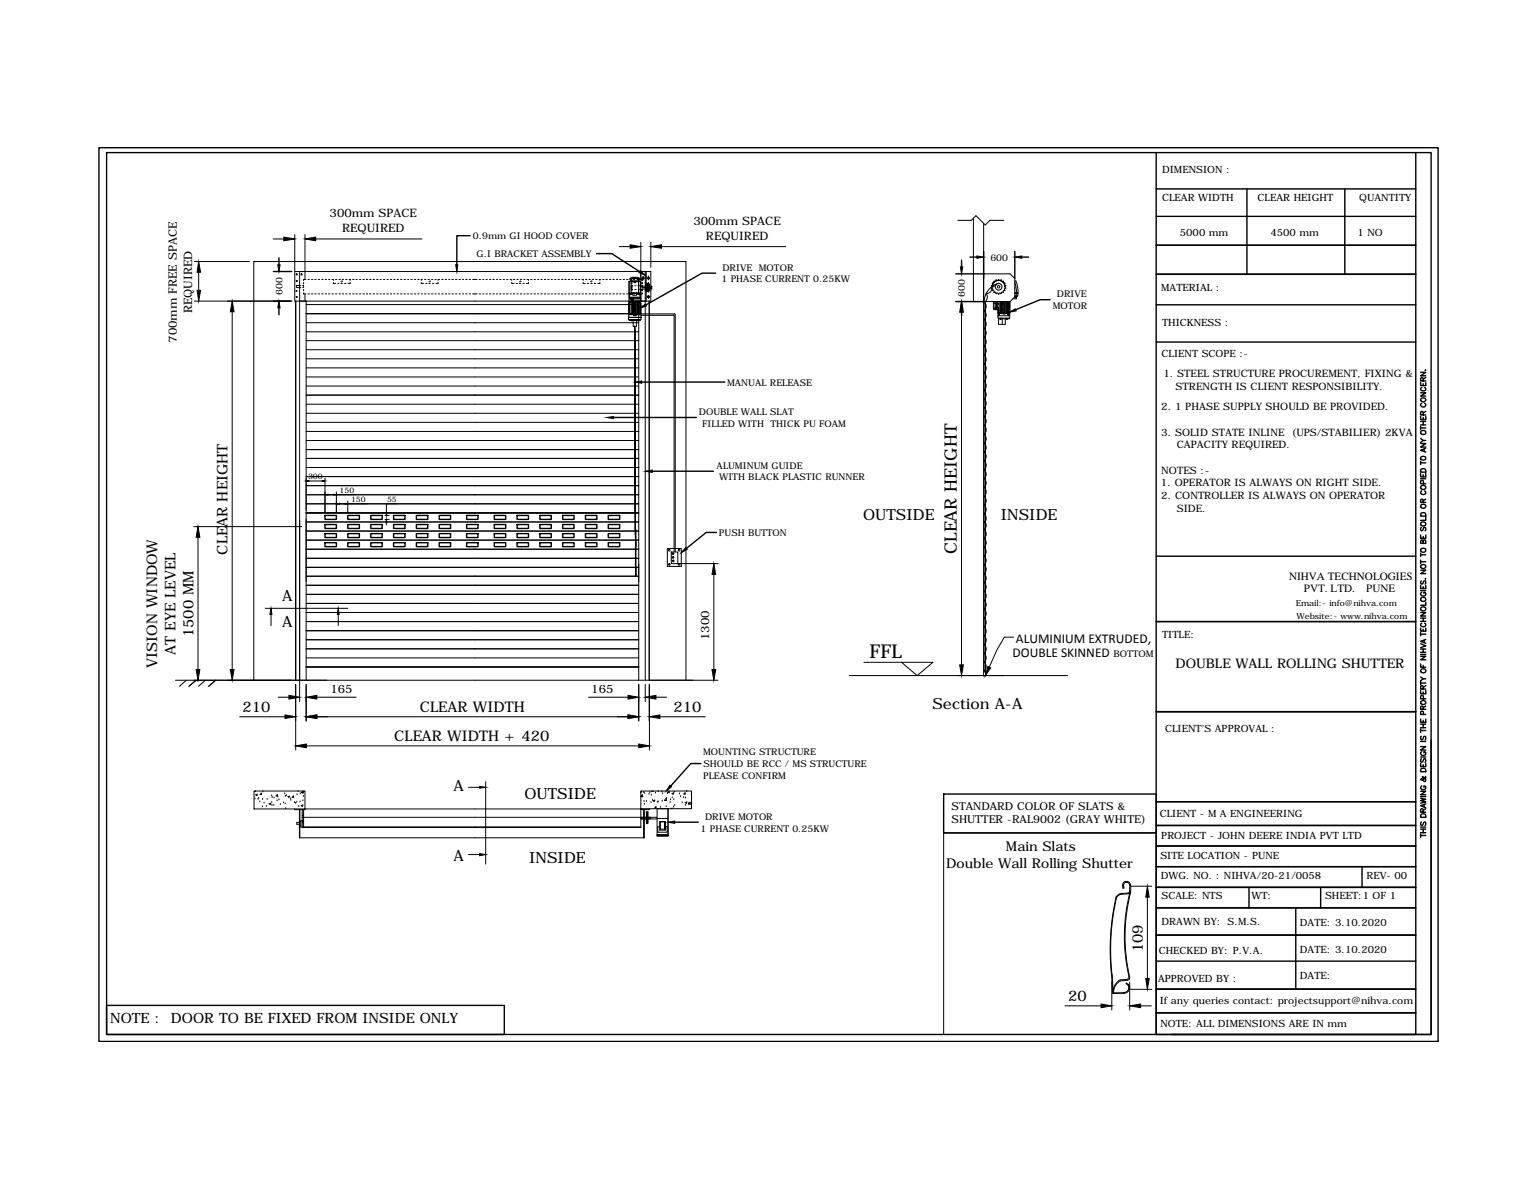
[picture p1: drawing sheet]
<svg xmlns="http://www.w3.org/2000/svg" width="279mm" height="216mm" viewBox="0 0 279 216" stroke-linecap="round" stroke-linejoin="round" font-family="sans-serif">
<!-- layer: 0 -->
<g fill="none" stroke="#000" stroke-width=".18">
<path d="M177.2 39.7v15.1M35.4 54.8h17.4M35.4 47.6h10M36.2 49.5v3.3M42.3 56.7v65.1M49.7 43.5h2M53.7 42.7v6.6M53.7 49.4h64.8v5.4h-64.8zM54 51.9h.5v.4h-.5zM54.5 49.4v78.2M54.5 52.3h.2M54.5 51.9h.2"/>
<path d="M55.1 52.3h.2M55.1 51.9h.2M55.3 51.4v.2M55.3 52v.3M55.3 52.6v.3M55.3 53.3v.2h.4M55.5 42.7v8.1M55.5 53.5v1.3M55.7 50.8h-.4v.2M55.7 54.8v68.9M55.7 55.4h60.6M55.7 57.1h60.6"/>
<path d="M55.7 58.7h60.6M56.1 50.8h.2M56.1 53.5h.2M56.7 50.8h.3M56.7 53.5h.3M57.3 50.8h.2M57.3 53.5h.2M57.5 43.5h19.3M57.9 50.8h.3M57.9 53.5h.3M58.6 50.8h.2M58.6 53.5h.2"/>
<path d="M59.2 50.8h.3M59.2 53.5h.3M59.8 50.8h.2M59.8 53.5h.2M60.4 50.8h.3v.2M60.4 53.5h.3M60.7 51.4v.1h.4M61.1 50.8h.2M61.1 53.5h.2M61.5 51.5h.2M61.7 50.8h.2M61.7 53.5h.2"/>
<path d="M62.1 51.2l.1 .1M62.1 51.5h.2M62.2 51.1l.1 .1M62.3 50.8h.2M62.3 53.5h.2M62.7 51.5h.3M62.9 50.8h.3M62.9 53.5h.3M63.6 50.8h.2M63.6 53.5h.2M63.7 51.4v.1h-.4M63.7 50.8v.2"/>
<path d="M64.2 50.8h.2M64.2 53.5h.2M64.8 50.8h.2M64.8 53.5h.2M65.4 50.8h.3M65.4 53.5h.3M66.1 50.8h.2M66.1 53.5h.2M66.7 50.8h.2M66.7 53.5h.2M67.3 50.8h.2M67.3 53.5h.2"/>
<path d="M67.9 50.8h.3M67.9 53.5h.3M68.6 50.8h.2M68.6 53.5h.2M69.2 50.8h.2M69.2 53.5h.2M69.8 50.8h.2M69.8 53.5h.2M70.4 50.8h.3M70.4 53.5h.3M71 50.8h.3M71 53.5h.3"/>
<path d="M71.7 50.8h.2M71.7 53.5h.2M72.3 50.8h.2M72.3 53.5h.2M72.9 50.8h.3M72.9 53.5h.3M73.5 50.8h.3M73.5 53.5h.3M74.2 50.8h.2M74.2 53.5h.2M74.8 50.8h.2M74.8 53.5h.2"/>
<path d="M75.4 50.8h.3M75.4 53.5h.3M76 50.8h.3M76 53.5h.3M76.7 51.4v.1h.4M76.7 53.5h.2M76.9 50.8h-.2v.2M77.3 50.8h.2M77.3 53.5h.2M77.5 51.5h.2M77.9 50.8h.3M77.9 53.5h.3"/>
<path d="M78.1 51.2l.1 .1M78.1 51.5h.2M78.2 51.1l.1 .1M78.5 50.8h.3M78.5 53.5h.3M78.7 51.5h.3M79.2 50.8h.2M79.2 53.5h.2M79.7 51.4v.1h-.4M79.7 50.8v.2M79.8 50.8h.2M79.8 53.5h.2"/>
<path d="M80.4 50.8h.3M80.4 53.5h.3M81 50.8h.3M81 53.5h.3M81.7 50.8h.2M81.7 53.5h.2M82.3 50.8h.2M82.3 53.5h.2M82.9 50.8h.3M82.9 53.5h.3M83.5 50.8h.3M83.5 53.5h.3"/>
<path d="M84.2 50.8h.2M84.2 53.5h.2M84.8 50.8h.2M84.8 53.5h.2M85.4 50.8h.3M85.4 53.5h.3M86 50.8h.8M86 53.5h.8M87.2 50.8h.3M87.2 53.5h.3M87.9 50.8h.2M87.9 53.5h.2"/>
<path d="M88.4 50.8h.3M88.4 53.5h.3M89.1 50.8h.2M89.1 53.5h.2M89.7 50.8h.3M89.7 53.5h.3M90.4 50.8h.2M90.4 53.5h.2M90.9 50.8h.3M90.9 53.5h.3M91.6 50.8h.2M91.6 53.5h.2"/>
<path d="M92.2 50.8h.3M92.2 53.5h.3M92.9 50.8h.2M92.9 53.5h.2M93.1 51.4v.1h.5M93.1 50.8v.2M93.4 50.8h.3M93.4 53.5h.3M94 51.5h.2M94.1 50.8h.2M94.1 53.5h.2M94.5 51.5h.3"/>
<path d="M94.6 51.2l.1 .1M94.7 50.8h.3M94.7 53.5h.3M94.8 51.1v.1M95.2 51.5h.2M95.3 50.8h.3M95.3 53.5h.3M95.9 50.8h.3v.2M95.9 53.5h.3M96.2 51.4v.1h-.4M96.6 50.8h.2M96.6 53.5h.2"/>
<path d="M97.2 50.8h.3M97.2 53.5h.3M97.8 50.8h.3M97.8 53.5h.3M98.4 50.8h.3M98.4 53.5h.3M99.1 50.8h.2M99.1 53.5h.2M99.7 50.8h.3M99.7 53.5h.3M100.3 50.8h.3M100.3 53.5h.3"/>
<path d="M100.9 50.8h.3M100.9 53.5h.3M101.6 50.8h.2M101.6 53.5h.2M102.2 50.8h.3M102.2 53.5h.3M102.8 50.8h.3M102.8 53.5h.3M103.4 50.8h.3M103.4 53.5h.3M104.1 50.8h.2M104.1 53.5h.2"/>
<path d="M104.7 50.8h.3M104.7 53.5h.3M105.3 50.8h.3M105.3 53.5h.3M105.9 50.8h.3M105.9 53.5h.3M106.1 50.8v.2M106.1 51.4v.1h.4M106.6 50.8h.2M106.6 53.5h.2M106.9 51.5h.3M107.2 50.8h.3"/>
<path d="M107.2 53.5h.3M107.5 51.2l.1 .1M107.5 51.5h.3M107.7 51.1l.1 .1M107.8 50.8h.2M107.8 53.5h.2M108.2 51.5h.2M108.4 50.8h.3M108.4 53.5h.3M109.1 50.8h.2M109.1 53.5h.2M109.2 50.8v.2"/>
<path d="M109.2 51.4v.1h-.4M109.7 50.8h.3M109.7 53.5h.3M110.3 50.8h.2M110.3 53.5h.2M110.9 50.8h.3M110.9 53.5h.3M111.6 50.8h.2M111.6 53.5h.2M112.2 50.8h.3M112.2 53.5h.3M112.7 44.9h2"/>
<path d="M112.8 50.8h.2M112.8 53.5h.2M113.4 50.8h.3M113.4 53.5h.3M114.1 50.8h.2M114.1 53.5h.2M114.4 57.2h2.3v1h-2.3v-.5h2.3h-2.3zM114.5 57.2h2.1M114.5 51.2v3h2.1v-3M114.5 58.2h2.1v.1h-2.1zM114.5 54.4v.5h2.1v-.1M114.5 54.8l.4 .1z"/>
<path d="M114.5 54.8l.1 .1zM114.5 51.2h2M114.5 51.2v2.1h2M114.5 53.7h.1M114.6 51.2h.8v.2M114.6 53.4h.1M114.6 53.7h.1M114.6 53.3l.2 .2-.2 .1M114.7 55.1v2M114.7 55.1h-.2v2l.2 .1M114.7 55l-.3 .1v2l.3 .1M114.7 54.9v2.3"/>
<path d="M114.7 53.5h.2M114.7 50.6l.3-.2h1.1l.3 .2v.2l-.4-.1h-.9l-.4 .1zM114.7 50.6v.2h.1M114.8 54.4h-.3v-.2h2.1v.2h-1.3M114.8 54.2h.5v.1h-.5zM114.8 54.2l.1 .1zM114.8 54.3h.5v.3h-.5zM114.8 54.8l.1 .1zM114.8 53.5h.4M114.8 54.3h.4zM114.9 58.3l.2 .1zM114.9 53.4h1.3"/>
<path d="M114.9 50.8v.3M114.9 54.3v.3M114.9 54.6h.3M114.9 54.8h1.3v.1h-1.3zM114.9 55h1.3v2.1h-1.3zM114.9 50.9v.1M114.9 51.4v.3M114.9 52.6v.3M114.9 53.3v.2M115 52.1h-.1l.1 .8M115 50.9v.1M115 51.4v.3"/>
<path d="M115 53.3v.2M115 52.6h.2M115.1 55l.1 2.1zM115.1 50.7l-.4 .1h.2M115.2 53.3h.7v.4h-.7zM115.2 52h-.2v.3M115.2 54.3v.3M115.2 58.3h.6v1.1h-.6zM115.2 54.2l.1 .1zM115.3 50.5l.1 .1zM115.3 50.8h.2M115.3 53.5h.2"/>
<path d="M115.4 57.2h.4v.2h-.4zM115.4 55v2.1zM115.4 57.2v.2zM115.4 50.4h.2v.3h-.2zM115.5 51.4h.2M115.5 55l.1 2.1zM115.5 52h.3M115.5 52.6h.3M115.6 50.5l.2 .1zM115.7 57.2l.1 .2zM115.7 55l.1 2.1zM115.9 53.5h.4"/>
<path d="M115.9 50.8h.3M115.9 53.5h.3M116 55v2.1zM116 58.3l.2 .1zM116 50.7l.4 .1M116.2 52h.2M116.2 52.6h.2M116.2 54.8l.4 .1zM116.2 54.8l.1 .1zM116.2 50.8v.3M116.3 54.8v68.9M116.3 50.8v.3h-1.5v-.3v.3"/>
<path d="M116.4 50.6l.1 .2h-.2M116.4 53.3l-.1 .2 .1 .1M116.4 55.1v2M116.4 55.1h.2v2l-.2 .1M116.4 55l.3 .1v2l-.3 .1M116.4 53.4h.1M116.4 53.7h.1M116.4 54.9v2.3M116.5 54.8l.1 .1zM116.5 51.2l.1 2.1M116.5 53.7l.1 .3h-2v-.3M116.5 51.2h.1"/>
<path d="M116.5 51.2h-.8h.5v2.2h-1.3v-2.2l1.3-.1-.5 .1v.2M116.6 50.8h.3v.2M116.6 54.4v.4M116.6 44.1v9.2M116.6 53.5v1.3M116.7 57.1h6.1M116.7 57.3h5.9M116.8 50.6h.5M116.8 52h.1v.3M116.8 50.8v.2M116.8 51.4v.2M116.8 52v.3"/>
<path d="M116.8 53.3v.2M116.9 53.3v.2h-.3M116.9 52.1h1.7v.5h-1.7v.3M116.9 51.4v.2M116.9 52.6h-.1v.3M116.9 52.3h.6M117.1 50.2v.7M117.4 49.4v74.3M117.5 50.4h.1M117.5 54.2h.1M117.6 49.4v5.4M117.7 50.6h.6"/>
<path d="M117.8 51.8h.5M117.8 52.9h.5M117.8 54h.5M118 50.2v.2M118 50.5v.1M118 50.7v.2M118 51.4v.2M118 51.7v.4M118 52.6v.6M118 53.7v.6M118.5 44.1v4.5M118.6 52.2h-.3v.2h.3"/>
<path d="M120.4 44.9h22.6M122.5 57.3l.2 .2v42.8M122.8 57.1l.1 .1v43.2M174.3 40.1h2.5l.8-.9 1.7 1.7 .9-.8h2.5M175 56.8v64.1M179 49.8h4.9l.8 .9v3.3l-.8 .8h-9.7M179 40.6v82.3h.4v-68.1M179.1 54.9a1.04 1.04 0 0 1 0 1.6 1.02 1.02 0 0 1 0 1.6M179.1 58.1a1.04 1.04 0 0 1 0 1.6 1.02 1.02 0 0 1 0 1.7 1.02 1.02 0 0 1 0 1.6M179.1 54.9v67.3M179.2 55h.1M179.5 53.4a1.04 1.04 0 0 1-.4 1.6"/>
<path d="M180.5 52.4l.2 .2-.1 .2M180.5 51.9l.2 .3-.2 .2M180.5 52.2a1.04 1.04 0 0 1-1 1.2M180.6 52.9h.3v.2M180.8 56h.3M180.8 55.1h.3M180.9 51.2v.2l-.3 .1 .1 .3-.2 .1M180.9 53.2l.3-.1 .1 .3M180.9 51.1h.1M181.1 54.9h-.3v1.3h.3M181.1 54.8v1.5h.7M181.3 50.9l-.1 .3-.3-.1"/>
<path d="M181.3 54.8v1.5M181.3 53.4h.1M181.3 50.9h.1M181.3 53.4l.3-.1 .1 .2M181.4 51.6a1.04 1.04 0 0 1-.9 .6M181.5 54.8v.3M181.5 55.6v.2M181.5 56.2v.1M181.7 57.4h2.1M181.7 57h2.1M181.7 50.8l-.1 .2-.3-.1M181.7 57h.2v.1h-.2z"/>
<path d="M181.7 56.3v.5l.2 .1M181.7 56.9v.1M181.8 53.5h.1M181.8 57.9v1.1h1.2v-1M181.8 50.9h.1M181.8 51.5a3.6 3.6 0 0 0-2.7 3.4M181.8 56.3l.1 .5M181.8 50.8l.2 .2 .2-.1M181.8 57.1l.1 .1zM181.8 57.2l.1 .1zM181.9 54.8v2.2l-.3-.2v-.5M182 58l.3 .1z"/>
<path d="M182.1 54.8v2.2M182.2 53.4l-.2-.1-.2 .2M182.2 58h.1M182.2 54.8v2.2M182.2 50.9h.1M182.3 53.4h-.1M182.3 50.9l.1 .3 .2-.1M182.3 54.8v2.2M182.4 58v1M182.5 54.8v.5M182.5 55.4v.9M182.5 56.4v.6"/>
<path d="M182.6 54.8v.5M182.6 55.4v.9M182.6 56.4v.6M182.6 57h.3v.1h-.3zM182.6 51.2h.1M182.7 51.2l-.1 .2 .3 .1-.1 .3 .3 .1M182.7 54.8v2.2M182.8 54.8v2.2M182.9 54.8v2.2M182.9 52.9h-.3v.3l-.2-.1-.1 .3M182.9 52.8v.1M182.9 52.2a1.16 1.16 0 0 0-1.1-1.2 1.16 1.16 0 0 0-1.2 1.2"/>
<path d="M183.1 51.9l-.2 .3 .2 .2M183.1 52.4l-.3 .2 .1 .2M183.1 54.8v2M183.1 56.9v.1M183.2 58l.2 .1zM183.3 54.8v2.2M183.4 57h.3v.1h-.3zM183.4 57.1l.3 .1zM183.5 57.2l.1 .1zM183.5 54.8v2.2M183.6 55v1.8M183.6 54.9l.1 .1v1.8l-.1 .1"/>
<path d="M183.6 54.8v2.2l.2-.2v-1.9l-.2-.1M183.7 57.9v.1h-1.9M183.8 54.8v3.1h-2.1v-.9M184.6 54.1h.4v.2h-.6M184.7 51.4l.2 .7 .1 1.1M184.7 53.2h.6v.2h-.6M184.7 51.1h.2M184.9 51.1l.4 1.3v.8M185 53.9v.2M185 53.4l-.1 .4M185.1 53.8l-.4 .1M185.3 53.4l-.1 .4h-.5"/>
<path d="M55.7 78.5h60.6M55.7 76.8h60.6M55.7 75.2h60.6M55.7 73.5h60.6M55.7 71.9h60.6M55.7 70.2h60.6M55.7 68.6h60.6M55.7 66.9h60.6M55.7 65.3h60.6M55.7 63.6h60.6M55.7 62h60.6M55.7 60.4h60.6"/>
<path d="M179.1 62.9a1.04 1.04 0 0 1 0 1.7 1.02 1.02 0 0 1 0 1.6 1.02 1.02 0 0 1 0 1.6M179.1 67.8a1.04 1.04 0 0 1 0 1.6M179.1 69.3a1.04 1.04 0 0 1 0 1.7M179.1 71a1.04 1.04 0 0 1 0 1.6 1.02 1.02 0 0 1 0 1.6 1.02 1.02 0 0 1 0 1.6M179.1 75.8a1.04 1.04 0 0 1 0 1.6 1.02 1.02 0 0 1 0 1.6 1.02 1.02 0 0 1 0 1.6M35.3 95.8h19.6M36 97.7v24.1M55.7 80.1h60.6M55.7 99.9h60.6M55.7 98.2h60.6M55.7 96.6h60.6M55.7 94.9h60.6"/>
<path d="M55.7 93.3h60.6M55.7 91.6h60.6M55.7 90h60.6M55.7 88.3h60.6M55.7 86.7h60.6M55.7 85h60.6M55.7 83.4h60.6M55.7 81.8h60.6M56.2 87.5h2.4M59.2 87v6.2M61.2 89.5v3.7M63.3 91.1v2.1"/>
<path d="M70.1 94.5h.7M70.1 93.8h.7M70.3 95v.5M72.2 91.6h-1.9v1.6M115.6 94.8h.1M115.6 96.3l.1 .1M115.7 94.8h.1M115.7 96.4h.1M115.7 97.6h.1M115.7 96.3v.1M115.7 97.5v.1M115.7 98.7h.1"/>
<path d="M115.7 99.3h.1M121.5 99.8h2.5v3.2h-2.5zM179.1 94.7a1.04 1.04 0 0 1 0 1.7M179.1 96.3a1.04 1.04 0 0 1 0 1.6 1.02 1.02 0 0 1 0 1.6 1.02 1.02 0 0 1 0 1.6M179.1 80.6a1.04 1.04 0 0 1 0 1.6 1.02 1.02 0 0 1 0 1.6 1.02 1.02 0 0 1 0 1.6M179.1 85.4a1.04 1.04 0 0 1 0 1.7 1.02 1.02 0 0 1 0 1.6 1.02 1.02 0 0 1 0 1.6M179.1 90.3a1.04 1.04 0 0 1 0 1.6 1.02 1.02 0 0 1 0 1.6 1.02 1.02 0 0 1 0 1.6M48.3 110.6h15M49.3 111.7v2.1M55.7 119.7h60.6M55.7 118h60.6M55.7 116.4h60.6"/>
<path d="M55.7 114.7h60.6M55.7 113.1h60.6M55.7 111.4h60.6M55.7 109.8h60.6M55.7 108.1h60.6M55.7 106.5h60.6M55.7 104.8h60.6M55.7 103.2h60.6M55.7 101.5h60.6M61.6 111.7v2.1M122.2 100.4h1.2v2.1h-1.2zM123.6 102.5h7.1"/>
<path d="M129.9 104.5v17.3M179.1 101.1a1.04 1.04 0 0 1 0 1.7 1.02 1.02 0 0 1 0 1.6M179.1 104.4a1.04 1.04 0 0 1 0 1.6 1.02 1.02 0 0 1 0 1.6 1.02 1.02 0 0 1 0 1.6M179.1 109.2a1.04 1.04 0 0 1 0 1.6 1.02 1.02 0 0 1 0 1.6 1.02 1.02 0 0 1 0 1.6M179.1 114a1.04 1.04 0 0 1 0 1.6 1.02 1.02 0 0 1 0 1.6 1.02 1.02 0 0 1 0 1.6M179.1 118.8a1.04 1.04 0 0 1 0 1.7 1.02 1.02 0 0 1 0 1.6M184.5 115.9h-1.7l-1.3 2.3-1.4 3.2M31.9 123.7h98.8M33.9 123.7l-1.2 1.1M35.7 123.7l-1.3 1.1M37.4 123.7l-1.3 1.1M39.3 123.7l-1.3 1.1"/>
<path d="M43.6 130.4h8.3M46.2 123.7v-76.1h78.7v76.1M50.6 126.8h2M53.8 124.5v11.9M55.7 124.5v6.6M55.7 121.3h60.6M55.8 135.7h60.5M57.7 126.8h7.1M57.7 130.4h56.6M107.1 126.8h7.2M116.3 124.5v6.6M117.4 124.5v3.1"/>
<path d="M118.2 124.5v6.6M118.2 124.5v11.9M119.4 126.8h1.9M120.1 130.4h8.3M154.6 122.9h39.7M157.2 120.5h12.6l-2.9 2.4-2.8-2.4M179 122.2h.4M46.2 143.9h9.3v3.2h-9.3zM46.4 145.3h.1M46.5 144h.1M46.5 144.6l.3-.1v.2zM47 145.4h.1"/>
<path d="M47.1 145.2h.1M47.3 145.9h.1M47.6 144.3v.2h-.3zM47.8 146.8h.1M47.8 145.4h.1M47.9 144h.1M48.1 146.1h.1M48.5 146.7h.1M48.6 145.4h.1M49 146.2l.3-.1-.1 .2zM49.5 146h.1M49.5 144.8h.1"/>
<path d="M49.5 146.5h.1M49.5 145.1h.1M49.8 146.5h.1M49.9 145.1h.1M50.4 145.7h.1M50.5 144.5v.3h-.2zM50.6 144.9h.1M50.8 145.5h.1M51 146.3h.1M51.6 146h.1M51.8 144.4h.1M51.9 146.2h.1"/>
<path d="M52 144.9h.1M52 147.1h.1M52.1 144.7h.1M52.4 144.9l.3-.1-.1 .2zM52.8 145.3h.1M52.9 145.6h.1M53.4 144.8v.2h-.2zM53.6 146h.1M53.6 147.1v.2h1.9v-.2h61.1M53.8 146.1h.1M54 145.9h.1M54.1 144.6h.1"/>
<path d="M54.2 144h.1M54.4 146.7h.1M54.5 147.3v5.1M54.5 149.6h-.5v.3h.5M54.5 149.5h.3M54.5 150.1h.3M54.6 147.3v5.1h62.7v-5.1M54.6 145.9h.1M54.7 144.4h.1M54.8 146.5l.3-.1-.1 .3zM54.9 144.2l.3-.3v.4zM55 148.4h.3"/>
<path d="M55 148.7h61.6M55 149.7h.3M55 149.4h.3M55.1 150.5h.1M55.1 145.7h.1M55.2 144.9h.1M55.3 147.3v3.2M55.3 149.3h-.5v1.1h.2M55.3 150.4h61.3M85.3 143.2h2M85.3 155.4h2M88.4 142.2v15"/>
<path d="M116.6 143.9h9.3v3.2h-9.3zM116.6 147.1v3.4h-61.6v-3.2M116.6 144.9l.3-.3 .1 .3h-.4M116.6 144l.2-.1-.1 .2M116.6 144.1l.1 .1M117.2 144.1h.1M117.2 147.3v5.1M117.2 145.8h.1M117.3 144.3h.1M117.3 146.3h.1M117.7 147.8v1.2h-1.1v-.3h1.1v1.1h.2v-1.1h.5v.3h-.5v-1.2M117.7 147.8h.1"/>
<path d="M117.7 145.8h.1M117.7 149.3h.2M117.7 149.7h.2M117.7 147.9h.2M117.7 148.1h.2M117.7 148.3h.2M117.7 148.4h.2M117.7 148.6h.2M117.7 148.7h.2M117.7 148.9h.2M117.7 149h.2M117.7 149.2h.2"/>
<path d="M117.7 149.4h.2M117.7 149.5h.2M117.7 148h.2M117.7 148.2h.2M117.7 148.8h.2M117.7 149.1h.2M117.7 149.6h.2M117.7 147.8h.2M117.9 147.8h.1M118.1 144.5h.1M118.2 147.1v.2h-1.6M118.3 144.2h.1"/>
<path d="M118.5 146h.1M118.5 144.6h.1M118.6 143.9h.3M118.8 145.6h.1M118.9 145.7l.3-.2-.1 .3zM119.3 144.3h.1M119.4 146.7v.3h-.2zM119.6 148.7h-2.8v.3h2.8M119.6 147.1h2M119.6 145.9h.1M119.8 144h.1M119.8 145.9h.1"/>
<path d="M120.2 146.8h.1M120.5 144h.1M120.5 145.7h.1M120.6 144.4h.1M121.3 146.7h.1M121.3 145.2v.4h-.3zM121.3 145.2h.1M121.5 144.3h.1M121.8 143.9v.3h-.2zM122 146h.1M122.1 145.5h.1M122.3 147l-.1 .1"/>
<path d="M122.3 147v.1M122.3 144.3l.3-.1-.1 .3zM122.4 145.1h.1M122.6 146.8h.1M122.7 145.4h.1M122.7 144.1h.1M122.8 146.5h.1M123.7 144.4h.1M123.9 144.9h.1M124.2 146h.1M124.4 145.1h.1M124.7 144.2v.2h-.2z"/>
<path d="M124.7 146.5h.1M124.7 146l.3-.1-.1 .2zM124.8 145.1h.1M125 144h.1M125.3 146.2l.3-.3 .1 .4zM125.4 146.2h.1M125.8 144.5h.1M210.5 151.3v36.9h-38.7v-36.7h38.7M202.3 177.3l.2 3.4h2M202.4 178.6v5.1M202.5 177.3l.1 3.3h1.9M203.2 163.2a41.7 41.7 0 0 0-.8 14.1"/>
<path d="M203.9 178.2a2.9 2.9 0 0 0-1.3 1.9M203.9 178.4a2.22 2.22 0 0 0-1.2 2.2M204.1 162.6l-.5 .2-.3 .4M204.4 161.2v.3M204.5 161.2l.1 .3M204.6 161.4l-.1 .2-.1-.1M204.9 178.9l.1-.1 .5 .4M205 178.9l.4 .3M205.1 178.2h-1.2M205.2 162.5l-1.4 .1-.7 .6a43 43 0 0 0-.8 14M205.4 179.2a.91 .91 0 0 1-.9 1.3M205.5 177.6a.44 .44 0 0 1-.4 .5"/>
<path d="M205.5 179.2a1.04 1.04 0 0 1-1 1.5M205.6 161.1a.57 .57 0 0 0-.6-.6 .57 .57 0 0 0-.5 .7M205.6 178.6v5.1M205.7 161.1l-.1 1.1-.4 .3M205.7 162.3a32.1 32.1 0 0 0-.2 15.3M205.7 179.9h3.9M205.8 161.1a.74 .74 0 0 0-.8-.8 .74 .74 0 0 0-.7 .9M205.8 162.3l-.2 .2-1.6 .2M205.8 161.1v1.2a33.5 33.5 0 0 0-.2 15.6l-.4 .4-1.3 .1M205.8 161.2h3.8M208.8 163.2v14.8M193.9 183h6.5"/>
<path d="M207.6 183h2"/>
<circle cx="54" cy="52.9" r=".11"/>
<circle cx="54" cy="49.9" r=".11"/>
<circle cx="54" cy="54" r=".11"/>
<circle cx="54" cy="51.1" r=".11"/>
<circle cx="54.9" cy="49.9" r=".11"/>
<circle cx="114.6" cy="53.5" r=".06"/>
<circle cx="114.6" cy="53.5" r=".11"/>
<circle cx="115.5" cy="50.6" r=".06"/>
<circle cx="115.6" cy="51.3" r=".06"/>
<circle cx="115.6" cy="51.3" r=".02"/>
<circle cx="116.4" cy="53.5" r=".06"/>
<circle cx="116.4" cy="53.5" r=".11"/>
<circle cx="117" cy="50.6" r=".19"/>
<circle cx="118" cy="50.6" r=".19"/>
<circle cx="118" cy="51.7" r=".19"/>
<circle cx="118" cy="52.8" r=".19"/>
<circle cx="118" cy="54" r=".19"/>
<circle cx="181.5" cy="55.3" r=".19"/>
<circle cx="181.5" cy="56" r=".19"/>
<circle cx="181.5" cy="55.3" r=".23"/>
<circle cx="181.5" cy="56" r=".23"/>
<circle cx="181.8" cy="52.2" r=".61"/>
<circle cx="181.8" cy="52.2" r=".23"/>
<circle cx="182.5" cy="55.3" r=".06"/>
<circle cx="182.5" cy="56.4" r=".06"/>
<circle cx="183.1" cy="56.9" r=".06"/>
<circle cx="121.8" cy="100.1" r=".15"/>
<circle cx="121.8" cy="102.7" r=".15"/>
<circle cx="122.5" cy="100.7" r=".15"/>
<circle cx="122.5" cy="101.4" r=".15"/>
<circle cx="122.5" cy="102" r=".15"/>
<circle cx="123.6" cy="102.7" r=".15"/>
<circle cx="123.6" cy="100.1" r=".15"/>
</g>
<g fill="#000" stroke="#000" stroke-width=".18">
<path d="M35.9 52.8h.6l-.3 2zM36.2 47.6l.3 1.9h-.6zM42.3 54.8l.3 1.9h-.7zM50.8 54.8l.2 1.2h-.4zM50.6 48.2h.4l-.2 1.2zM51.7 43.1l2 .4-2 .3zM55.5 43.5l2-.4v.7zM82.9 48.2h.4l-.1 1.2zM114.7 44.5l1.9 .4-1.9 .3zM116.5 49.2l.9 .9-1.1-.5zM116.4 56.1l1-.8 .3 .4zM118.5 44.9l1.9-.4v.7z"/>
<path d="M175 54.8l.4 2h-.7zM174.8 48.5h.4l-.2 1.3zM175 54.8l.2 1.3h-.4zM177.8 46.6l1.2 .2-1.2 .2zM183.7 56.8l1.1-.6 .2 .3zM184.7 46.8l1.3-.2v.4zM110.4 75.9l1.3-.1v.3zM115.6 69.5l1.2-.2v.4zM36 95.8l.4 1.9h-.7zM55.7 87.5l.5-.1v.2zM58.6 87.4l.6 .1-.6 .1zM59.2 90l.5-.1v.2z"/>
<path d="M60.7 89.9l.5 .1-.5 .1zM61.2 91.6h.6v.1zM62.8 91.6h.5l-.5 .1zM70.3 94.5l.1 .5h-.2zM70.2 93.2h.2l-.1 .6zM117.4 85.7l1.3-.2v.4zM124.9 99.6l.2 .3-1.1 .6zM49.3 110.6l.2 1.1h-.4zM61.6 110.6l.1 1.1h-.3zM129.9 102.5l.4 2h-.7zM35.7 121.8h.7l-.4 1.9zM41.9 121.8h.7l-.3 1.9z"/>
<path d="M51.9 130l1.9 .4-1.9 .3zM52.6 126.5l1.9 .3-1.9 .4zM53.8 135.7l2-.4v.7zM55.7 126.8l2-.3v.7zM55.7 130.4l2-.4v.7zM114.3 130l2 .4-2 .3zM114.3 126.5l2 .3-2 .4zM116.3 135.3l1.9 .4-1.9 .3zM117.4 126.8l2-.3v.7zM118.2 130.4l1.9-.4v.7zM129.6 121.8h.7l-.4 1.9zM174.7 120.9h.7l-.4 2z"/>
<path d="M179.8 121.2l.5 .3-.9 1.4zM87.3 143l1.1 .2-1.1 .2zM87.3 155.3l1.1 .1-1.1 .2zM121.9 142.8l.3 .3-.9 .8zM121.6 149.5l1.2-.2v.5zM208.8 161.2l.4 2h-.7zM208.5 178h.7l-.4 1.9zM200.4 182.6l2 .4-2 .3zM205.6 183l2-.4v.7z"/>
</g>
<!-- layer: WALL -->
<path d="M119.6 147.1v4.9M119.6 152h2M119.6 151.9h2M119.6 151.8h2M119.6 148.9h2M120.1 149.4h1v1.6h-1zM120.2 149.5h.8v1.3h-.8zM121.1 150.4h.3v1h-1.7v-1h.4M121.1 149.4v1.6M121.6 147.1v4.9h-2h2z" fill="none" stroke="#000" stroke-width=".18"/>
<!-- layer: 0 -->
<g fill="none" stroke="#000" stroke-width=".25">
<path d="M18 26.9h243.8v162.5h-243.8zM19.4 27.8h241.1v160.4h-241.1zM210.5 27.8v160.4h47.2v-160.4M210.5 34.4h47.2M210.5 39.4h47.2M227 34.4v15.5M244.8 34.4v15.5M49.8 54.8h3.3M49.8 49.4h3.3M50.8 46.9v1.3M50.8 56v1.3M53.8 54.8v68.9"/>
<path d="M85.6 42.9h-2.4v5.3M108.6 46.1h2.8l5 3.3M117.4 52.3h.9M117.6 52.9h.2M117.6 51.7h.1M117.6 51.5h.1v1.6h-.1zM117.6 51.6h.1M117.6 51.8h.1M117.6 52.8h.1M117.6 53h.1M117.6 52.1h.6M117.6 52.6h.6"/>
<path d="M117.7 51.7h.1M117.7 52h.5v.6h-.5M117.7 51.7h.3v1.2h-.3M118.2 54.8v68.9M130.3 49.7h-2.5l-10.3 5.8M174 49.8h5.2M174 54.8h5.2M175 47.3v1.2M175 56.1v1.2M176.5 46.8h1.3M179 45.7v4.9M184.7 45.7v4.9"/>
<path d="M186 46.8h1.2M191.1 54.5h-1.8l-4.4 1.8M210.5 44.6h47.2M210.5 55.4h47.2M257.7 49.9h-47.2h47.2M111.7 75.9h15.1M116.8 69.5h15.1M210.5 62.2h47.2M258.6 75.7v.6h.9v-.6M258.6 71.4h.9l-.9 .6h.9M258.6 69.6v.5h.9v-.5M258.6 67.7h.9l-.9 .7h.9"/>
<path d="M258.6 77.5v.6M258.6 79.7l.5 .4M258.6 77.8h.9M258.6 77.3h.9M258.6 76.7h.9M258.7 72.5a.45 .45 0 0 1 .6-.1 .45 .45 0 0 1 .2 .5 .44 .44 0 0 1-.6 .2 .44 .44 0 0 1-.2-.6zM258.8 73.3a.39 .39 0 0 0-.2 .6 .39 .39 0 0 0 .6 .1 .35 .35 0 0 0 .3-.3 .35 .35 0 0 0-.2-.4M258.8 70.5a.33 .33 0 0 0-.2 .4 .33 .33 0 0 0 .4 .2h.2a.33 .33 0 0 0 .3-.3 .33 .33 0 0 0-.2-.3M259.1 75.5l-.1-.6h-.3l-.1 .6h.9M259.1 69.3l-.1-.5-.2-.1-.2 .2v.4h.9M259.1 69.8v.3M259.1 75.9v.4"/>
<path d="M259.1 76.7v.6M259.4 67.3h.1M259.5 74.8l-.4 .3M259.5 68.7l-.4 .3M55.7 93.3h60.6M59.2 93.8h2v.7h-2zM59.2 95.4h2v.7h-2zM59.2 97.1h2v.7h-2zM59.2 98.7h2v.7h-2zM63.3 93.8h2.1v.7h-2.1zM63.3 95.4h2.1v.7h-2.1zM63.3 97.1h2.1v.7h-2.1z"/>
<path d="M63.3 98.7h2.1v.7h-2.1zM67.5 93.8h2.1v.7h-2.1zM67.5 95.4h2.1v.7h-2.1zM67.5 97.1h2.1v.7h-2.1zM67.5 98.7h2.1v.7h-2.1zM71.6 93.8h2.1v.7h-2.1zM71.6 95.4h2.1v.7h-2.1zM71.6 97.1h2.1v.7h-2.1zM71.6 98.7h2.1v.7h-2.1zM75.8 93.8h2.1v.7h-2.1zM75.8 95.4h2.1v.7h-2.1zM75.8 97.1h2.1v.7h-2.1z"/>
<path d="M75.8 98.7h2.1v.7h-2.1zM79.9 93.8h2.1v.7h-2.1zM79.9 95.4h2.1v.7h-2.1zM79.9 97.1h2.1v.7h-2.1zM79.9 98.7h2.1v.7h-2.1zM84.9 93.8h2.1v.7h-2.1zM84.9 95.4h2.1v.7h-2.1zM84.9 97.1h2.1v.7h-2.1zM84.9 98.7h2.1v.7h-2.1zM90 93.8h2v.7h-2zM90 95.4h2v.7h-2zM90 97.1h2v.7h-2z"/>
<path d="M90 98.7h2v.7h-2zM94.1 93.8h2.1v.7h-2.1zM94.1 95.4h2.1v.7h-2.1zM94.1 97.1h2.1v.7h-2.1zM94.1 98.7h2.1v.7h-2.1zM98.3 93.8h2v.7h-2zM98.3 95.4h2v.7h-2zM98.3 97.1h2v.7h-2zM98.3 98.7h2v.7h-2zM102.4 93.8h2.1v.7h-2.1zM102.4 95.4h2.1v.7h-2.1zM102.4 97.1h2.1v.7h-2.1z"/>
<path d="M102.4 98.7h2.1v.7h-2.1zM106.6 93.8h2v.7h-2zM106.6 95.4h2v.7h-2zM106.6 97.1h2v.7h-2zM106.6 98.7h2v.7h-2zM110.7 93.8h2.1v.7h-2.1zM110.7 95.4h2.1v.7h-2.1zM110.7 97.1h2.1v.7h-2.1zM110.7 98.7h2.1v.7h-2.1zM118.7 85.7h11.2M130.4 96.8h-1.9l-3.5 2.9M258.6 97.3v.6h.9v-.6"/>
<path d="M258.6 86.1v.6h.9v-.6M258.6 80.7h.9l-.9 .6h.9M258.6 83.9v.6M258.6 87.1h.9M258.6 84.2h.9M258.6 93.4a.51 .51 0 0 1 .7-.1 .51 .51 0 0 1 .2 .6h-.9zM258.6 85.4a.53 .53 0 0 1 .9 .1v.4h-.9zM258.7 95.9l-.1 .3 .1 .3h.3l.3-.6 .2 .3-.1 .3M258.7 83.1a.45 .45 0 0 1 .6-.1 .45 .45 0 0 1 .2 .5 .44 .44 0 0 1-.6 .2 .44 .44 0 0 1-.2-.6zM258.8 89.3a.39 .39 0 0 0-.2 .5 .39 .39 0 0 0 .6 .1 .35 .35 0 0 0 .3-.2 .35 .35 0 0 0-.2-.4M259.1 98.5l.1-.3 .3 .3v.3h-.9v-.3l.2-.3 .2 .1 .1 .5M259.1 91.4l-.1-.5-.3-.1-.1 .6h.9"/>
<path d="M259.1 86.3v.4M259.1 97.6v.3M259.1 88v-.6h-.4l-.1 .6h.9M259.2 81.7v.4M259.5 94.1v.5h-.9M259.5 81.5l-.9 .4 .9 .3M259.5 80.1h-.4l-.5 .4M259.5 90.8l-.4 .3M210.5 113.1h47.2M210.5 101.2h47.2M258.6 119.4h.9l-.9 .6h.9M258.6 117.1l.9 .4-.9 .3"/>
<path d="M258.6 114.2v.6h.9v-.6M258.6 111.4h.9l-.9 .6h.9M258.6 106.5v.5h.9v-.5M258.6 103.7h.9l-.9 .6h.9M258.6 100.6v.6M258.6 101.9v.6M258.6 115v.6M258.6 119h.9M258.6 118.6h.9M258.6 118.1h.9M258.6 115.3h.9M258.6 113h.9"/>
<path d="M258.6 112.4h.9M258.6 107.4h.9M258.6 102.2h.9M258.6 100.9h.9M258.7 105.6l-.1 .3 .1 .3h.3l.3-.6 .2 .3-.1 .3M258.8 113.4a.33 .33 0 0 0-.2 .4 .33 .33 0 0 0 .4 .2h.2a.33 .33 0 0 0 .3-.3 .33 .33 0 0 0-.2-.3M258.8 107.7l-.1 .1a.41 .41 0 0 0 .4 .6 .41 .41 0 0 0 .3-.6l-.2-.1v.2M259.1 106.7v.3M259.1 112.4v.6M259.1 114.5v.3M259.1 118.1v.5M259.2 116.4v.5"/>
<path d="M259.4 105.3h.1M259.5 116.3l-.9 .4 .9 .3M259.5 109.5v.6h-.9M55.7 121.3h60.6M127.6 138.9h-1.9l-3.6 4M257.7 129.4h-47.2h47.2M258.6 138.8v.6h.9v-.6M258.6 135.8h.9l-.9 .6h.9M258.6 130.8v.6h.9v-.6M258.6 125.6v.6h.9v-.6M258.6 120.8v.6h.9M258.6 123.9v.6"/>
<path d="M258.6 132.6v.6M258.6 137.7h.9M258.6 134.9h.9M258.6 132.9h.9M258.6 132.4h.9M258.6 131.7h.9M258.6 124.2h.9M258.6 123.1l.5 .4M258.7 139.8a.51 .51 0 0 1 .6 0 .51 .51 0 0 1 .2 .6h-.9zM258.7 138l-.1 .2 .1 .4 .3-.1 .3-.5 .2 .2-.1 .4M258.7 133.9l-.1 .2 .1 .5 .3-.1 .3-.6 .2 .2-.1 .5M258.7 127.5a.41 .41 0 0 1 .6 0 .41 .41 0 0 1 0 .6 .41 .41 0 0 1-.5 0 .41 .41 0 0 1-.1-.6z"/>
<path d="M258.8 136.7a.39 .39 0 0 0-.2 .6 .39 .39 0 0 0 .6 .1 .34 .34 0 0 0 .3-.3 .34 .34 0 0 0-.3-.4v.2M259.1 129l-.1-.5h-.3l-.1 .5h.9M259.1 125.3l-.1-.5-.3-.1-.1 .6h.9M259.1 121v.4M259.1 125.8v.4M259.1 131v.4M259.1 131.7v.7M259.1 139.1v.3M259.1 129.9v-.5h-.4l-.1 .5h.9M259.1 127.1l-.1-.6h-.3l-.1 .6h.9M259.5 123.5h-.4l-.5 .3M259.5 128.4l-.4 .3"/>
<path d="M259.5 124.7l-.4 .3M260.5 134.6v53.6h-47.3M122.8 149.5h4.3M171.8 144.4h38.7v7.1h-38.7zM210.5 145.8h47.2M210.5 150.1h47.2M210.5 153.9h47.2M210.5 157.6h47.2M247.9 157.6v3.8M258.6 145.2l.9 .2-.9 .2 .9 .3-.9 .2M258.6 143.9h.9l-.9 .7h.9M258.6 152h.9"/>
<path d="M258.6 151.7v.6M258.6 151.5h.9M258.6 150.8h.9M258.6 150.4h.9M258.6 144.9h.9M258.6 148.2a.53 .53 0 0 1 .9 .1v.4h-.9zM258.7 149.5l-.1 .3 .1 .3h.3l.3-.6 .2 .3-.1 .3M258.8 142.9a.39 .39 0 0 0-.2 .6 .39 .39 0 0 0 .6 .1 .34 .34 0 0 0 .3-.3 .34 .34 0 0 0-.3-.4v.3M259 141.3h-.1a.55 .55 0 0 1 .5 .8h-.2l-.4-.5-.2 .2 .1 .1 .3-.1 .5-.3-.1-.2M259.1 147.7l-.1-.5-.3-.1-.1 .6h.9M259.1 150.8v.7M259.2 146.3v.5"/>
<path d="M259.5 146.2l-.9 .3 .9 .4M259.5 147.1l-.4 .3M210.5 165.1h47.2M210.5 170.1h47.2M210.5 179.9h47.2M210.5 174.8h47.2M227.3 161.4v3.7M235.9 165.1v14.8M240.4 161.4v3.7M257.7 161.4h-47.2h47.2M19.4 182.9h72.4v5.3h-72.4zM210.5 184.2h47.2"/>
<circle cx="259" cy="78.7" r=".44"/>
<circle cx="259" cy="95.3" r=".44"/>
<circle cx="259" cy="88.7" r=".44"/>
<circle cx="259" cy="92.1" r=".43"/>
<circle cx="259" cy="110.8" r=".44"/>
<circle cx="259" cy="109" r=".44"/>
<circle cx="259" cy="103" r=".43"/>
<circle cx="259" cy="100.1" r=".43"/>
<circle cx="259" cy="122" r=".44"/>
</g>
<!-- layer: labeling -->
<g fill="none" stroke="#000" stroke-width=".18">
<path d="M115.5 59.5h.1M115.5 59.7h.1M115.5 59.8h.1M115.5 59.4v.4M115.5 60v.1M115.5 59.5v.2M115.5 59.7v.1M115.5 60h.1M115.5 59.4v.1M115.5 59.8l.1 12.4M115.5 59.9v.1M115.5 60.6v.1"/>
<path d="M115.5 61.2v.1M115.5 61.8v.1M115.5 62.1l.1 .2zM115.5 62.3v.2zM115.5 62.7l.1 .2zM115.5 63.3l.1 .1zM115.5 63.5v.4zM115.5 63.9l.1 .1zM115.5 64.1v.1zM115.5 64.7l.1 .1zM115.5 65.3l.1 .1zM115.5 65.9l.1 .1z"/>
<path d="M115.5 60.3h.1M115.5 60.9h.1M115.5 61.2h.1M115.5 61.5h.1M115.5 61.8h.1M115.5 60.6h.1M115.5 60.4h.1M115.5 60.5h.1M115.5 61.1h.1M115.5 61.7h.1M115.5 62h.1M115.5 62.3h.1"/>
<path d="M115.5 62.9h.1M115.5 63.4h.1M115.5 63.5h.1M115.5 64h.1M115.5 64.1h.1M115.5 64.3h.1M115.5 64.6h.1M115.5 64.7h.1M115.5 64.8h.1M115.5 65.2h.1M115.5 65.4h.1M115.5 65.3h.1"/>
<path d="M115.5 65.5h.1M115.5 65.8h.1M115.5 66h.1M115.5 65.9h.1M115.5 66.1h.1M115.5 64.9h.1M115.5 66.4h.1M115.5 66.6h.1M115.5 66.8h.1M115.5 66.7h.1M115.5 67.4h.1M115.5 67.3h.1"/>
<path d="M115.5 67.8h.1M115.5 68h.1M115.5 67.9h.1M115.5 68.4h.1M115.5 68.5h.1M115.5 67.2h.1M115.5 68.7h.1M115.5 68.9h.1M115.5 68.8h.1M115.5 69h.1M115.5 69.5h.1M115.5 69.4h.1"/>
<path d="M115.5 69.6h.1M115.5 70.1h.1M115.5 70h.1M115.5 70.2h.1M115.5 70.7h.1M115.5 70.6h.1M115.5 70.8h.1M115.5 71.1h.1M115.5 71.3h.1M115.5 71.4h.1M115.5 71.9h.1M115.5 72h.1"/>
<path d="M115.5 60.1v.2M115.5 60.4v.1M115.5 60.7v.2M115.5 60.9v.2M115.5 61.3v.2M115.5 61.5v.2M115.5 61.9v.2M115.5 62.7v-.2v.3M115.5 63.1v-.2v.4M115.5 64.5l.1 .1M115.5 65.1l.1 .1M115.5 66.3l.1 .1"/>
<path d="M115.5 72.8l.1 .1M115.5 73.3l.1 .2M115.5 74.3l.1 .2zM115.5 74.5l.1 .2zM115.5 74.9l.1 .1zM115.5 75.7l.1 .1zM115.5 75.9l.1 .2zM115.5 76.1l.1 .2zM115.5 76.3l.1 .1zM115.5 76.5l.1 .2zM115.5 76.7l.1 .2zM115.5 76.9l.1 .1z"/>
<path d="M115.5 77.5l.1 .1zM115.5 77.7l.1 .3zM115.5 78l.1 .2zM115.5 61.1v.1M115.5 61.7v.1M115.5 60.5v.1M115.5 63.1v.3M115.5 66.5v.1M115.5 66.7v.1M115.5 66.9v.1M115.5 67.1v.1M115.5 67.3v.1"/>
<path d="M115.5 67.5v.1M115.5 67.7v.1M115.5 67.9v.1M115.5 68.1v.1M115.5 68.3v.1M115.5 68.5l.1 .2M115.5 68.8v.1M115.5 69.2v.1M115.5 69.4v.1M115.5 69.6v.1M115.5 69.8v.1M115.5 70v.1"/>
<path d="M115.5 70.2v.1M115.5 70.3v.2M115.5 70.6v.1M115.5 70.8v.1M115.5 70.9v.2M115.5 71.1v.2M115.5 71.4v.1M115.5 71.5v.2M115.5 71.7v.2M115.5 72v.1M115.5 72.1l.1 11M115.5 62.1v.1"/>
<path d="M115.5 63.9v.1M115.5 68.6h.1M115.5 68.9l.1 .1M115.5 72.2l.1 .1M115.5 72.5h.1M115.5 72.8h.1M115.5 73.1h.1M115.5 73.3h.1M115.5 74l.1 .1M115.6 72.5h.1M115.6 72.7h.1M115.6 72.8h.1"/>
<path d="M115.6 73.1h.1M115.6 73.3h.1M115.6 73.9h.1M115.6 74.1h.1M115.6 74.5h.1M115.6 75h.1M115.6 75.1h.1M115.6 75.6h.1M115.6 75.8h.1M115.6 75.7h.1M115.6 75.9h.1M115.6 76.2h.1"/>
<path d="M115.6 76.5h.1M115.6 76.8h.1M115.6 77h.1M115.6 76.9h.1M115.6 77.1h.1M115.6 77.4h.1M115.6 77.6h.1M115.6 77.5h.1M115.6 77.7h.1M115.6 76.4h.1M115.6 76.3h.1M115.6 78h.1"/>
<path d="M115.6 78.6h.1M115.6 78.8h.1M115.6 78.9h.1M115.6 79.1h.1M115.6 79.4h.1M115.6 79.7h.1M115.6 80h.1M115.6 79.8h.1M115.6 79.2h.1M115.6 64.3l-.1 .2M115.6 64.9l-.1 .2M115.6 65.5v.3"/>
<path d="M115.6 66.1v.3M115.6 72.3l-.1 .2M115.6 72.5v.2M115.6 72.9l-.1 .2M115.6 73.1v.2M115.6 73.5v.2M115.6 73.7v.2M115.6 73.9v.2M115.6 74.1v.2zM115.6 74.9v-.2l-.1 .3M115.6 75.3v-.2v.5v-.1M115.6 78.2v.2z"/>
<path d="M115.6 78.4v.2zM115.6 66.1l-.1 .1M115.6 69l-.1 .1M115.6 66.8h-.1M115.6 67.4h-.1M115.6 68h-.1M115.6 68.7h-.1M115.6 72.7l-.1 .1M115.6 73.3h-.1M115.6 75.3v.2M115.6 77.3v.1M115.6 78.6v.2"/>
<path d="M115.6 79v.1M115.6 79.2v.2M115.6 79.6v.1M115.6 79.8v.2M115.6 74.3l-.1 .1M115.6 78.8v.1M115.6 77.1v.1M115.6 77.1v.3M115.6 78.9v.1M115.6 79.4v.2M115.6 78.1v.1M115.6 79.1v.1"/>
<path d="M115.6 79.7v.1M115.6 80.8h.1M115.6 81.1h.1M115.6 81.2h.1M115.6 81.4h.1M115.6 81.7h.1M115.6 81.9h.1M115.6 81.8h.1M115.6 82h.1M115.6 82.3h.1M115.6 82.5h.1M115.6 82.4h.1"/>
<path d="M115.6 82.6h.1M115.6 82.9h.1M115.6 80.2h.1M115.6 80.5h.1M115.6 80.6h.1M115.6 83.8v.1M115.6 84.4v.3M115.6 85v.1M115.6 85.2v.3M115.6 85.6l.1 .1zM115.6 85.8v.3M115.6 86.2l.1 .1z"/>
<path d="M115.6 86.4v.1zM115.6 86.6v.1zM115.6 86.8l.1 .1zM115.6 87v.1zM115.6 87.7l.1 .1zM115.6 88.3v.2zM115.6 88.5l.1 .1zM115.6 88.7v.1zM115.6 88.9v.2zM115.6 89.1l.1 .1zM115.6 89.7l.1 .1zM115.6 80.4v.1"/>
<path d="M115.6 80.6v.2M115.6 81v.1M115.6 81.2v.2M115.6 81.6v.1M115.6 81.8v.1M115.6 82.2v.1M115.6 82.4v.1M115.6 82.8v10.2M115.6 82.9v.1M115.6 83h.1M115.6 83.5v.1M115.6 83.5h.1"/>
<path d="M115.6 83.8h.1M115.6 84.1h.1M115.6 84.4h.1M115.6 84.7h.1M115.6 85h.1M115.6 85.2h.1M115.6 85.5h.1M115.6 86.1h.1M115.6 86.7h.1M115.6 85.8h.1M115.6 87.3h.1M115.6 83.1h.1"/>
<path d="M115.6 83.2h.1M115.6 84.3h.1M115.6 84.2h.1M115.6 84.9h.1M115.6 84.8h.1M115.6 83.7h.1M115.6 83.6h.1M115.6 85.6h.1M115.6 85.7h.1M115.6 86.3h.1M115.6 86.2h.1M115.6 86.4h.1"/>
<path d="M115.6 86.9h.1M115.6 86.8h.1M115.6 87h.1M115.6 87.8h.1M115.6 87.9h.1M115.6 88.1h.1M115.6 88.4h.1M115.6 88.5h.1M115.6 88.6h.1M115.6 89h.1M115.6 89.2h.1M115.6 89.1h.1"/>
<path d="M115.6 89.3h.1M115.6 89.6h.1M115.6 89.8h.1M115.6 89.7h.1M115.6 89.9h.1M115.6 88.7h.1M115.6 90.2h.1M115.6 90.4h.1M115.6 90.5h.1M115.6 91.2h.1M115.6 91.1h.1M115.6 91.6h.1"/>
<path d="M115.6 91.8h.1M115.6 91.7h.1M115.6 92.2h.1M115.6 92.3h.1M115.6 91h.1M115.6 92.4h.1M115.6 92.5h.1M115.6 92.8h.1M115.6 92.9h.1M115.6 93h.1M115.6 83.2v.1M115.6 83.4v.1"/>
<path d="M115.6 83.6v.1M115.6 84v.1M115.6 84.2v.1M115.6 84.8v.1M115.6 86v.1M115.6 87.2v.5zM115.6 88v-.1l.1 .2M115.6 88.1v.2l.1-.2M115.6 80v.2M115.6 80.2v.2M115.6 80.8v.2M115.6 81.4v.2"/>
<path d="M115.6 82v.2M115.6 82.6v.1M115.6 93.1l.1 .1M115.6 96.3h.1M115.6 96.4l.1 .1M115.6 96.8l.1 .1zM115.6 80.7v.1M115.6 81.1v.1M115.6 81.7v.1M115.6 82.3v.1M115.6 84.9v.1M115.6 85.8v.1"/>
<path d="M115.6 89.5l.1 .1M115.6 90.3v.1M115.6 90.5v.1M115.6 90.7v.1M115.6 90.9v.1M115.6 91.1v.1M115.6 91.3v.1M115.6 91.5v.1M115.6 91.7v.1M115.6 91.8v.2M115.6 92.1v.1M115.6 92.3v.1"/>
<path d="M115.6 92.7l.1 .1M115.6 92.9l.1 3.4M115.6 87.7h.1M115.6 92.4l.1 .1M115.6 93v.1M115.6 93.4h.1M115.6 94h.1M115.6 93.1h.1M115.6 94.6h.1M115.6 94.9l.1 .1M115.6 95.5l.1 .1M115.6 96.1l.1 .2"/>
<path d="M115.6 80.5v.1M115.7 93.4h.1M115.7 93.6h.1M115.7 93.5h.1M115.7 93.7h.1M115.7 94h.1M115.7 94.2h.1M115.7 94.1h.1M115.7 94.3h.1M115.7 93.1h.1M115.7 94.6h.1M115.7 95h.1"/>
<path d="M115.7 94.9h.1M115.7 95.4h.1M115.7 95.6h.1M115.7 96h.1M115.7 94.8h.1M115.7 96.2h.1M115.7 96.3h.1M115.7 96.4h.1M115.7 96.7h.1M115.7 96.9h.1M115.7 96.8h.1M115.7 97h.1"/>
<path d="M115.7 97.3h.1M115.7 97.4h.1M115.7 97.7h.1M115.7 97.6h.1M115.7 97.8h.1M115.7 98.1h.1M115.7 98.3h.1M115.7 98.2h.1M115.7 98.4h.1M115.7 99.6h.1M115.7 99.5h.1M115.7 99.7h.1"/>
<path d="M115.7 99.4h.1M115.7 89.3l-.1 .1M115.7 89.3v.3M115.7 89.9v.3M115.7 93.2l-.1 .2M115.7 93.5v.1M115.7 93.6v.2M115.7 93.8l-.1 .2M115.7 94.1v.1M115.7 94.2v.2M115.7 94.4l-.1 .2M115.7 94.6v.2"/>
<path d="M115.7 94.9v.1M115.7 95v.2M115.7 95.2v.2M115.7 95.4v.2M115.7 95.6v.2M115.7 95.8v.2M115.7 96v.2M115.7 96.4v.3M115.7 97.2v.1M115.7 92.5l-.1 .1M115.7 96.4v2.1M115.7 98.6v.1"/>
<path d="M115.7 98.8v.1M115.7 87.3h-.1M115.7 91.8h-.1M115.7 92.4h-.1M115.7 92.8h-.1M115.7 96.6v.1M115.7 97.4v.3M115.7 97.9v.2M115.7 98.2v.1M115.7 99.5v.1M115.7 99.7v.2M115.7 99.9v.1"/>
<path d="M115.7 96.2l-.1 .1M115.7 97.7v.1M115.7 98.3v.1M115.7 98.6h.1M115.7 98.8h.1M115.7 99.3h.1M115.7 99.1h.1M115.7 99.2h.1M115.7 97v.3M115.7 99v.1M115.7 99.2v3.8M115.7 97v.1"/>
<path d="M115.7 97.8v.1M115.7 98.4v1M115.7 98.5v.1M115.7 98.7v.1M115.7 99.4v.1M115.7 100h.1M115.7 100.2h.1M115.7 100.1h.1M115.7 100.3h.1M115.7 100.6h.1M115.7 100.7h.1M115.7 100.8h.1"/>
<path d="M115.7 101h.1M115.7 100.9h.1M115.7 101.4h.1M115.7 102h.1M115.7 102.1h.1M115.7 102.6h.1M115.7 102.7h.1M115.7 101.5h.1M115.7 103.5v.1M115.7 104.1v.1M115.7 104.7v.1M115.7 100.1v.1"/>
<path d="M115.7 100.5v.1M115.7 100.7v.1M115.7 100.9v.1M115.7 101.1v.1M115.7 101.3v.1M115.7 101.5v.1M115.7 101.7v.1M115.7 101.9v.1M115.7 102.1v.1M115.7 102.3v.1M115.7 102.5v.1M115.7 102.7v.1"/>
<path d="M115.7 102.9v1.9M115.7 103.2h.1M115.7 103.5h.1M115.7 104.1h.1M115.7 104.4h.1M115.7 104.7h.1M115.7 103.8h.1M115.7 103.4h.1M115.7 103.3h.1M115.7 104h.1M115.7 103.9h.1M115.7 104.6h.1"/>
<path d="M115.7 104.5h.1M115.7 103.1v.1M115.7 103.3v.1M115.7 103.7v.1M115.7 103.9v.1M115.7 104.3v.1M115.7 104.5v.1M115.7 100.3v.1M115.7 100v.1M115.7 100.6v.1M115.7 103.4v.1M115.7 104v.1"/>
<path d="M115.7 104.6v.1"/>
</g>
<text font-size="3.5" x="158.3" y="119.7">FFL</text>
<text font-size="3.1" x="174.2" y="100.8" transform="rotate(-90 174.2 100.8)">CLEAR HEIGHT</text>
<g font-size="2.8">
<text x="157.1" y="94.5">OUTSIDE</text>
<text x="182.2" y="94.6">INSIDE</text>
<text x="51.4" y="109.3">A</text>
<text x="51.4" y="114.1">A</text>
<text x="169.7" y="128.9">Section A-A</text>
<text x="82.6" y="143.8">A</text>
<text x="95.5" y="145.3">OUTSIDE</text>
<text x="82.6" y="156.7">A</text>
<text x="96.3" y="156.9">INSIDE</text>
</g>
<g font-size="2.7">
<text x="41.4" y="100.9" transform="rotate(-90 41.4 100.9)">CLEAR HEIGHT</text>
<text x="31.9" y="119.1" transform="rotate(-90 31.9 119.1)">AT EYE LEVEL</text>
<text x="35.2" y="115.9" transform="rotate(-90 35.2 115.9)">1500 MM</text>
<text x="28.6" y="121.5" transform="rotate(-90 28.6 121.5)">VISION WINDOW</text>
<text x="44.2" y="129.5">210</text>
<text x="76.4" y="129.5">CLEAR WIDTH</text>
<text x="122.6" y="129.5">210</text>
<text x="71.8" y="134.8">CLEAR WIDTH + 420</text>
<text x="208" y="173.2" transform="rotate(-90 208 173.2)">109</text>
<text x="194.4" y="182.1">20</text>
</g>
<g font-size="2.6">
<text x="20" y="186.1">NOTE :</text>
<text x="31.1" y="186.1">DOOR TO BE FIXED FROM INSIDE ONLY</text>
</g>
<g font-size="2.5">
<text x="184.3" y="119.5">DOUBLE SKINNED</text>
<text x="184.9" y="117">ALUMINIUM EXTRUDED,</text>
<text x="183.1" y="154.8">Main Slats</text>
<text x="172.2" y="157.9">Double Wall Rolling Shutter</text>
</g>
<text font-size="2.4" x="214" y="121.5">DOUBLE WALL ROLLING SHUTTER</text>
<g font-size="2.1">
<text x="60" y="39.5">300mm SPACE</text>
<text x="126.2" y="40.9">300mm SPACE</text>
<text x="62.3" y="42.2">REQUIRED</text>
<text x="128.5" y="43.6">REQUIRED</text>
<text x="35" y="57" transform="rotate(-90 35 57)">REQUIRED</text>
<text x="32.2" y="62.3" transform="rotate(-90 32.2 62.3)">700mm FREE SPACE</text>
<text x="129.1" y="116.4" transform="rotate(-90 129.1 116.4)">1300</text>
<text x="60.1" y="126">165</text>
<text x="107.6" y="126">165</text>
</g>
<g font-size="2">
<text x="234.6" y="105.6">NIHVA TECHNOLOGIES</text>
<text x="237.3" y="107.7">PVT. LTD.</text>
<text x="248.7" y="107.7">PUNE</text>
<text x="173.2" y="147.3">STANDARD COLOR OF SLATS &amp;</text>
<text x="173.2" y="149.8">SHUTTER -RAL9002 (GRAY WHITE)</text>
</g>
<g font-size="1.9">
<text x="211.8" y="68.6">1. STEEL STRUCTURE PROCUREMENT, FIXING &amp;</text>
<text x="214" y="70.9">STRENGTH IS CLIENT RESPONSIBILITY.</text>
<text x="211.4" y="74.6">2. 1 PHASE SUPPLY SHOULD BE PROVIDED.</text>
<text x="211.4" y="79.2">3. SOLID STATE INLINE</text>
<text x="214.2" y="81.6">CAPACITY REQUIRED.</text>
<text x="235.1" y="79.2">(UPS/STABILIER) 2KVA</text>
<text x="211.3" y="88.5">1. OPERATOR IS ALWAYS ON RIGHT SIDE.</text>
<text x="211.4" y="86.1">NOTES :-</text>
<text x="211.4" y="90.8">2. CONTROLLER IS ALWAYS ON OPERATOR</text>
<text x="214.2" y="93.1">SIDE.</text>
</g>
<g font-size="1.8">
<text x="211.5" y="31.5">DIMENSION :</text>
<text x="211.5" y="36.6">CLEAR WIDTH</text>
<text x="228.9" y="36.6">CLEAR HEIGHT</text>
<text x="247.4" y="36.6">QUANTITY</text>
<text x="214.8" y="43">5000 mm</text>
<text x="231.2" y="43">4500 mm</text>
<text x="247.1" y="43">1 NO</text>
<text x="211.3" y="52.9">MATERIAL :</text>
<text x="211.5" y="59.3">THICKNESS :</text>
<text x="211.4" y="64.9">CLIENT SCOPE :-</text>
<text x="211.5" y="116.1">TITLE:</text>
<text x="212.1" y="133.1">CLIENT'S APPROVAL :</text>
<text x="211.1" y="148.5">CLIENT - M A ENGINEERING</text>
<text x="211.4" y="152.6">PROJECT - JOHN DEERE INDIA PVT LTD</text>
<text x="211.2" y="156.2">SITE LOCATION - PUNE</text>
<text x="211.3" y="159.9">DWG. NO. : NIHVA/20-21/0058</text>
<text x="248.7" y="159.9">REV- 00</text>
<text x="211.4" y="163.6">SCALE: NTS</text>
<text x="227.8" y="163.5">WT:</text>
<text x="241.2" y="163.6">SHEET:1 OF 1</text>
<text x="210.9" y="173.6">CHECKED BY: P.V.A.</text>
<text x="211.4" y="168.3">DRAWN BY: S.M.S.</text>
<text x="236.6" y="168.3">DATE: 3.10.2020</text>
<text x="236.6" y="173.4">DATE: 3.10.2020</text>
<text x="210.8" y="178.5">APPROVED BY :</text>
<text x="236.6" y="178.1">DATE:</text>
<text x="211.1" y="182.5">If any queries contact: projectsupport@nihva.com</text>
<text x="211.2" y="186.9">NOTE: ALL DIMENSIONS ARE IN mm</text>
</g>
<g font-size="1.7">
<text x="86.1" y="43.5">0.9mm GI HOOD COVER</text>
<text x="86.8" y="46.8">G.I BRACKET ASSEMBLY</text>
<text x="180.3" y="47.4">600</text>
<text x="51.4" y="53.7" transform="rotate(-90 51.4 53.7)">600</text>
<text x="131.3" y="51.4">1 PHASE CURRENT 0.25KW</text>
<text x="131.5" y="49.3">DRIVE</text>
<text x="138.1" y="49.3">MOTOR</text>
<text x="175.6" y="54" transform="rotate(-90 175.6 54)">600</text>
<text x="191.6" y="56.2">MOTOR</text>
<text x="192.4" y="54">DRIVE</text>
<text x="132.3" y="70.1">MANUAL RELEASE</text>
<text x="127.2" y="75.5">DOUBLE WALL SLAT</text>
<text x="127.8" y="77.6">FILLED WITH</text>
<text x="140.3" y="77.6">THICK PU FOAM</text>
<text x="130.4" y="85.2">ALUMINUM GUIDE</text>
<text x="130.9" y="87.4">WITH BLACK PLASTIC RUNNER</text>
<text x="130.9" y="97.5">PUSH BUTTON</text>
<text x="202.7" y="119.5">BOTTOM</text>
<text x="128" y="137.4">MOUNTING STRUCTURE</text>
<text x="128" y="141.6">PLEASE CONFIRM</text>
<text x="128.1" y="139.5">SHOULD BE RCC / MS STRUCTURE</text>
<text x="128.3" y="149.1">DRIVE MOTOR</text>
<text x="127.5" y="151.2">1 PHASE CURRENT 0.25KW</text>
</g>
<g font-size="1.5">
<text x="235.9" y="110.2">Email:- info@nihva.com</text>
<text x="236" y="112.5">Website:- www.nihva.com</text>
</g>
<g font-size="1.4">
<text x="56.1" y="87.2">300</text>
<text x="61.8" y="89.7">150</text>
<text x="63.9" y="91.3">150</text>
<text x="70.5" y="91.3">55</text>
</g>
</svg>
